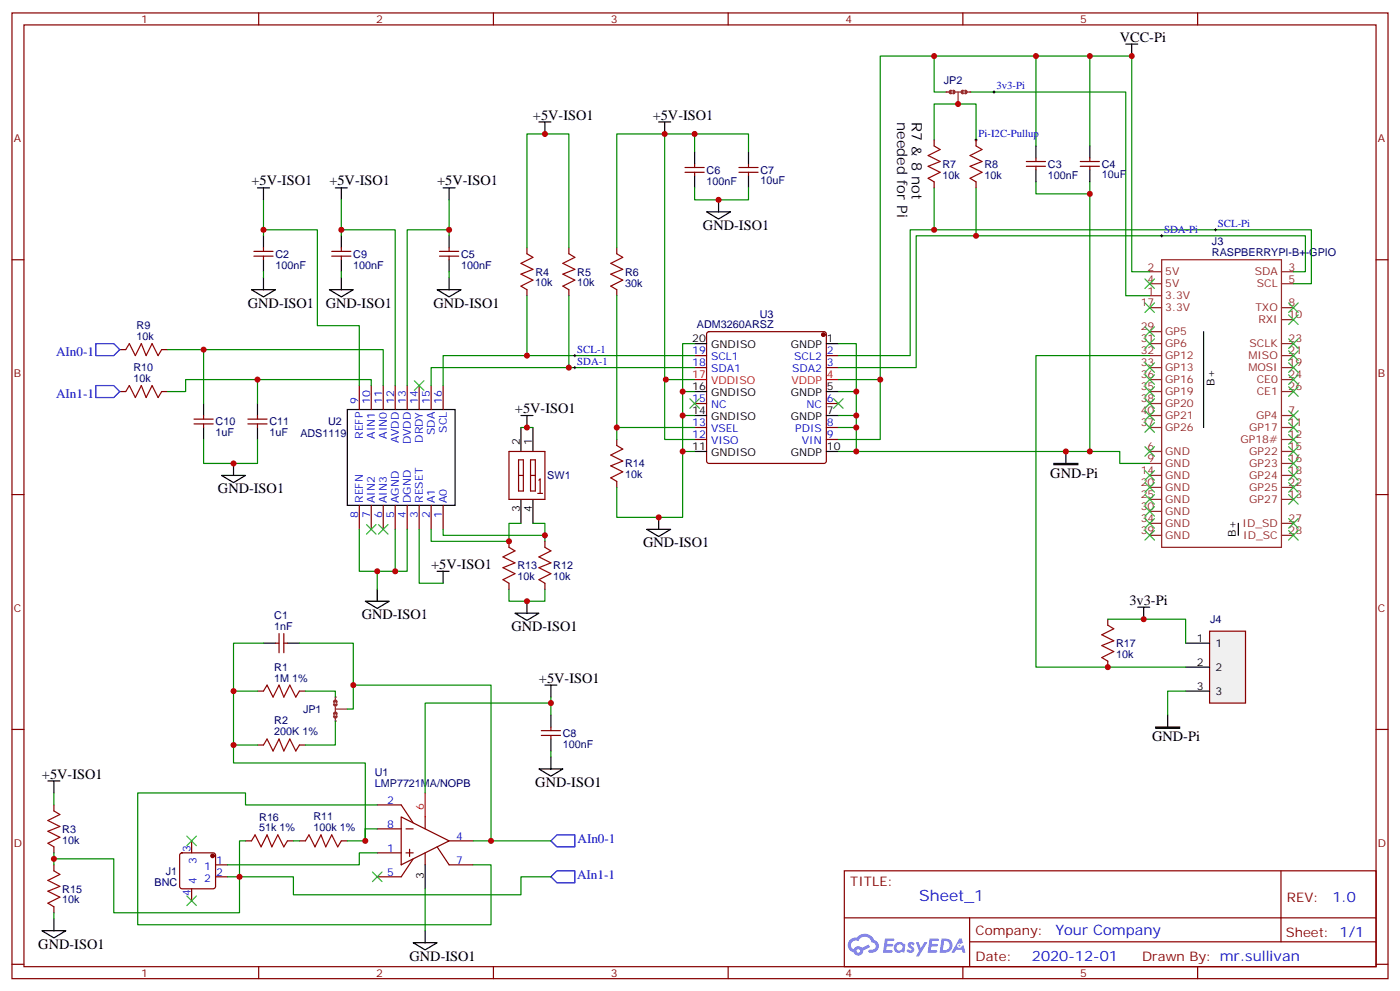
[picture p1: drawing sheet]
<svg xmlns="http://www.w3.org/2000/svg" width="412mm" height="292mm" viewBox="0 0 412 292" stroke-linecap="round" stroke-linejoin="round" font-family="sans-serif">
<g fill="none" stroke="#870000" stroke-width=".35">
<path d="M3.5 3.8h405.4v284.3h-405.4zM7.1 7.3h398.2v277.3h-398.2zM76.2 3.8v3.5M145.3 3.8v3.5M214.5 3.8v3.5M283.6 3.8v3.5M352.8 3.8v3.5M3.5 76.5h3.6M405.3 76.5h3.6M3.5 145.6h3.6M405.3 145.6h3.6M3.5 214.8h3.6"/>
<path d="M405.3 214.8h3.6M248.7 256.4h156.6v28.2h-156.6zM377.3 256.4v20.9M248.7 270.2h156.5M285.6 277.3h119.6M285.6 270.2v14.2M3.5 283.9h3.6M76.2 284.6v3.5M145.3 284.6v3.5M214.5 284.6v3.5M283.6 284.6v3.5M352.8 284.6v3.5"/>
<path d="M405.3 283.9h3.6"/>
</g>
<g fill="#5487ff">
<path d="M267.7 277.6a1.22 1.22 0 0 1 1.7 .2l-.4 .6a.47 .47 0 0 0-.3-.4 .47 .47 0 0 0-.5 .2l.1 .2a1.14 1.14 0 0 1 .8 1.8 1.14 1.14 0 0 1-1.9 0l-.2-.2 .5-.6 .7 .5a.29 .29 0 0 0 .3-.3 .29 .29 0 0 0-.2-.3 1.04 1.04 0 0 1-.6-1.7z"/>
<path d="M260.7 276.3h2.4l.3 .2-.2 .5-1.8 .1-.1 .8h1.5l.3 .4-.3 .4h-1.6l-.2 1.1h1.7l.2 .3-.2 .3-2.6 .1z"/>
<path d="M273.8 276.3h2.4l.3 .2-.1 .5-1.8 .1-.2 .8h1.6l.3 .4-.4 .4h-1.6l-.1 1.1h1.7l.2 .3-.2 .3-2.6 .1z"/>
<path d="M282.6 276.3h.7l.3 1.3-.6 .3a.69 .69 0 0 0-1 .3 .69 .69 0 0 0 .4 .9 .69 .69 0 0 0 .9-.6l.5-.2 .6 2.2h-.8l-.2-.9h-1.8l-.5 .9h-.8z"/>
<path d="M269.8 277.4h.8l.6 1.8 1.1-1.8h.9l-2.6 4.2h-.8l.9-1.5z"/>
<path d="M277.4 276.3l-.6 4.2h1.3a2.11 2.11 0 0 0 2.5-2.1 2.11 2.11 0 0 0-2.5-2.1zM278.1 277.1a1.39 1.39 0 0 1 1.7 1.4 1.39 1.39 0 0 1-1.8 1.3h-.3z"/>
<path d="M263.7 277.9a1.54 1.54 0 0 0-.1 2.2 1.54 1.54 0 0 0 2.2 .1l.6 .3 .3-2.3-.2-.3h-.4a1.49 1.49 0 0 0-2.4 0zM264 278.9a.94 .94 0 0 1 1.8 0 .94 .94 0 0 1-1.8 0z"/>
<path d="M250.4 276.7a2.18 2.18 0 0 0 1.1 3.7 1.44 1.44 0 0 0 1.6 .9 1.44 1.44 0 0 0 1.2-1.4l2-1.1-.5-.7-1.9 1a1.47 1.47 0 0 0-2.4 .4 1.39 1.39 0 0 1-.7-1.9 1.39 1.39 0 0 1 2-.5 2.12 2.12 0 0 1 2.2-1.3 2.12 2.12 0 0 1 1.9 1.7 1.14 1.14 0 0 1 1.1 1.4 1.14 1.14 0 0 1-1.7 .7 .43 .43 0 0 0-.5 .4 .43 .43 0 0 0 .4 .5 1.98 1.98 0 0 0 2.5-1.2 1.98 1.98 0 0 0-1.2-2.6 3.1 3.1 0 0 0-5.3-.6l-.9 .1zM252.3 280a.55 .55 0 0 1 1.1 0 .55 .55 0 0 1-1.1 0z"/>
<circle cx="282.6" cy="278.4" r=".26"/>
</g>
<g fill="none" stroke="#8c2424" stroke-width=".35">
<path d="M278.7 27.1h1.1M281.5 27.1h1.4M282.2 27.1v3.5M284.7 27.1h1.1M342.2 76.5h35.3v84.6h-35.3zM338.7 87.1h3.5M338.7 80h3.5M338.7 83.5h3.5M338.7 90.6h3.5M338.7 97.6h3.5M377.5 80h3.5M377.5 83.5h3.5"/>
<path d="M377.5 90.6h3.5M377.5 94.1h3.5M338.7 108.2h3.5M338.7 104.7h3.5M338.7 101.2h3.5M338.7 115.3h3.5M338.7 111.8h3.5M338.7 118.8h3.5M377.5 108.2h3.5M377.5 104.7h3.5M377.5 101.2h3.5M377.5 115.3h3.5"/>
<path d="M377.5 111.8h3.5M338.7 122.3h3.5M338.7 136.5h3.5M338.7 125.9h3.5M338.7 132.9h3.5M338.7 140h3.5M377.5 122.3h3.5M377.5 136.5h3.5M377.5 125.9h3.5M377.5 132.9h3.5M377.5 140h3.5M377.5 129.4h3.5"/>
<path d="M338.7 147h3.5M338.7 143.5h3.5M338.7 150.6h3.5M338.7 154.1h3.5M338.7 157.6h3.5M377.5 147h3.5M377.5 143.5h3.5M377.5 154.1h3.5M377.5 157.6h3.5"/>
</g>
<g fill="none" stroke="#000" stroke-width=".35">
<path d="M331.6 13h3.5M333.4 13v3.5M305.2 43v3.5M305.2 50v3.6M321 43v3.5M321 50v3.6M354.5 97.6v28.3M204.6 101.2h3.5M204.6 115.3h3.5M243.4 101.2h3.5M243.4 115.3h3.5M204.6 122.3h3.5"/>
<path d="M204.6 132.9h3.5M243.4 122.3h3.5M243.4 132.9h3.5M314 132.9v3.6M364.8 154.1v3.5"/>
</g>
<g fill="none" stroke="#870000" stroke-width=".35">
<path d="M302.3 47.6h5.7M302.3 49h5.7M305.2 46.5v1.1M305.2 49v1M318.2 47.6h5.6M318.2 49h5.6M321 46.5v1.1M321 49v1M208.4 97.9l.4-.3h33.9l.5 .3 .2 .5v37.3l-.2 .5-.5 .3h-33.9l-.5-.3-.2-.5v-37.3zM204.6 104.7h3.5M204.6 108.2h3.5M204.6 118.8h3.5"/>
<path d="M243.4 104.7h3.5M243.4 108.2h3.5M243.4 118.8h3.5M204.6 125.9h3.5M204.6 129.4h3.5M243.4 125.9h3.5M243.4 129.4h3.5"/>
</g>
<circle cx="242.5" cy="98.5" r=".53" fill="#870000" stroke="#870000" stroke-width=".35"/>
<path d="M204.6 111.8h3.5M243.4 111.8h3.5" fill="none" stroke="#f00" stroke-width=".35"/>
<g fill="none" stroke="#008700" stroke-width=".35">
<path d="M275.2 16.5v10.6h3.5M305.2 16.5v26.5M321 16.5v26.5M285.8 27.1h45.8v60h7.1M275.2 55.3v12.4M287.5 55.3v14.1M305.2 53.6v3.5h15.8M321 53.6v79.3h-7M338.7 80h-5.3v-63.5h-74.1v95.3h-12.4M381 80h3.5v-10.6h-114.6v38.8h-23M381 83.5h5.3v-15.8h-118.2v37h-21.2M246.9 101.2h5.3v31.7"/>
<path d="M246.9 115.3h5.3M259.3 111.8v17.6h-12.4M246.9 122.3h5.3M246.9 125.9h5.3"/>
</g>
<g fill="none" stroke="#3c3" stroke-width=".35">
<path d="M337.3 89.2l2.8 2.8M337.3 96.2l2.8 2.9M337.3 99.8l2.8 2.8M340.1 89.2l-2.8 2.8M340.1 96.2l-2.8 2.9M340.1 99.8l-2.8 2.8M379.6 99.8l2.8 2.8M379.6 92.7l2.8 2.8M379.6 89.2l2.8 2.8M382.4 99.8l-2.8 2.8M382.4 92.7l-2.8 2.8M382.4 89.2l-2.8 2.8"/>
<path d="M203.2 117.4l2.8 2.8M206 117.4l-2.8 2.8M245.5 117.4l2.9 2.8M248.4 117.4l-2.9 2.8M337.3 106.8l2.8 2.8M337.3 110.3l2.8 2.9M337.3 113.9l2.8 2.8M337.3 117.4l2.8 2.8M340.1 106.8l-2.8 2.8M340.1 110.3l-2.8 2.9M340.1 113.9l-2.8 2.8M340.1 117.4l-2.8 2.8"/>
<path d="M379.6 113.9l2.8 2.8M379.6 110.3l2.8 2.9M379.6 106.8l2.8 2.8M379.6 103.3l2.8 2.8M382.4 103.3l-2.8 2.8M382.4 106.8l-2.8 2.8M382.4 110.3l-2.8 2.9M382.4 113.9l-2.8 2.8M337.3 138.6l2.8 2.8M337.3 120.9l2.8 2.9M337.3 124.5l2.8 2.8M340.1 138.6l-2.8 2.8"/>
<path d="M340.1 120.9l-2.8 2.9M340.1 124.5l-2.8 2.8M379.6 138.6l2.8 2.8M379.6 135l2.8 2.9M379.6 131.5l2.8 2.8M379.6 128l2.8 2.8M379.6 124.5l2.8 2.8M379.6 120.9l2.8 2.9M382.4 138.6l-2.8 2.8M382.4 135l-2.8 2.9M382.4 131.5l-2.8 2.8M382.4 128l-2.8 2.8"/>
<path d="M382.4 124.5l-2.8 2.8M382.4 120.9l-2.8 2.9M337.3 142.1l2.8 2.8M337.3 145.6l2.8 2.8M337.3 149.2l2.8 2.8M337.3 152.7l2.8 2.8M337.3 156.2l2.8 2.8M340.1 142.1l-2.8 2.8M340.1 145.6l-2.8 2.8M340.1 149.2l-2.8 2.8M340.1 152.7l-2.8 2.8M340.1 156.2l-2.8 2.8"/>
<path d="M379.6 156.2l2.8 2.8M379.6 152.7l2.8 2.8M379.6 145.6l2.8 2.8M379.6 142.1l2.8 2.8M382.4 156.2l-2.8 2.8M382.4 152.7l-2.8 2.8M382.4 145.6l-2.8 2.8M382.4 142.1l-2.8 2.8"/>
</g>
<path d="M310.4 136.5h7.1v.3h-7.1z" fill="#000" stroke="#000" stroke-width=".35"/>
<path d="M292.5 27.1h.7M292.8 26.7v.7M287.2 41.2h.7M287.5 40.9v.7M341.8 69.4h.7M342.2 69.1v.7M357.7 67.7h.7M358.1 67.3v.7" fill="none" stroke="#000" stroke-width=".29"/>
<path d="M280.1 26.7l-.3 .4 .3 .3M280.8 26.7l.4 .4-.4 .3M283.6 26.7l-.3 .4 .3 .3M284.3 26.7l.4 .4-.4 .3" fill="none" stroke="#8c2424" stroke-width=".71"/>
<g fill="#8c2424">
<circle cx="285.7" cy="27.1" r=".18"/>
<circle cx="278.7" cy="27.1" r=".18"/>
</g>
<g fill="none" stroke="#008700" stroke-width=".35">
<path d="M195.8 39.4h-14.1v33.6M204.6 39.4v5.3M77.6 58.8v8.9h15.9v28.2h12.3v17.6M100.5 58.8v8.9M132.3 58.8v8.9M204.6 55.3v3.5h15.9v-3.5M220.5 44.7v-5.3h-24.7v72.4h8.8M275.2 41.2v-10.6h12.3v10.6M77.6 67.7v1.7M100.5 69.4v-1.7h15.9v45.8M132.3 69.4v-1.7h-12.4v45.8M155.2 73v-33.6h12.4v33.6"/>
<path d="M77.6 80v1.8M100.5 80v1.8M132.3 80v1.8M155.2 87.1v17.6M167.6 87.1v21.1M181.7 87.1v42.3M49.4 102.9h63.5v10.6M60 102.9v15.9M75.8 111.8v7M109.4 113.5v-1.7h-54.7v3.5h-5.3M196.1 111.8h-.3v17.6h8.8M204.6 115.3h-3.5v7"/>
<path d="M204.6 101.2h-3.5v14.1M204.6 104.7h-74.1v8.8M204.6 108.2h-77.6v5.3M60 129.4v7.1h15.8v-7.1M181.7 125.9h22.9M201.1 132.9v19.4h-19.4v-8.8M204.6 122.3h-3.5v10.6h3.5M246.9 132.9h67.1M105.8 155.9v12.3h5.3M116.4 155.9v12.3M119.9 155.9v12.3h-8.8v5.3M123.5 155.9v15.8h7"/>
<path d="M130.5 155.9v1.7h30v1.8M149.9 173.5v3.5h10.6v-3.5M68.8 219.4v5.2h38.8v23v-3.5M162.3 207h-37.1v26.5M162.3 205.2v5.3M15.9 233.5v3.5M111.1 237h-38.8v-3.5h-31.7v38.8h104v-17.7h-5.3M162.3 221.1v1.8M15.9 252.9h17.6v15.8h37.1v-10.5h-3.6M15.9 251.1v3.5M70.6 258.2h15.8v5.3h67.1v-5.3h8.8M111.1 251.1h-5.3v3.5h-38.8"/>
<path d="M139.3 247.6h23M15.9 268.7v1.8M125.2 261.7v12.3"/>
</g>
<g fill="none" stroke="#a10000" stroke-width=".35">
<path d="M275.2 43l1.7 1-3.5 1.8 3.5 1.8-3.5 1.4 3.5 1.7-3.5 1.8 1.8 1.1M287.5 43l1.8 1-3.5 1.8 3.5 1.8-3.5 1.4 3.5 1.7-3.5 1.8 1.7 1.1M155.2 74.7l1.8 1.1-3.5 1.7 3.5 1.8-3.5 1.4 3.5 1.8-3.5 1.7 1.7 1.1M167.6 74.7l1.7 1.1-3.5 1.7 3.5 1.8-3.5 1.4 3.5 1.8-3.5 1.7 1.8 1.1M181.7 74.7l1.7 1.1-3.5 1.7 3.5 1.8-3.5 1.4 3.5 1.8-3.5 1.7 1.8 1.1M37 102.9l1.1-1.7 1.8 3.5 1.7-3.5 1.4 3.5 1.8-3.5 1.8 3.5 1-1.8M37 115.3l1.1-1.8 1.8 3.6 1.7-3.6 1.4 3.6 1.8-3.6 1.8 3.6 1-1.8M181.7 131.2l1.7 1-3.5 1.8 3.5 1.7-3.5 1.5 3.5 1.7-3.5 1.8 1.8 1M149.9 161.1l1.8 1.1-3.5 1.8 3.5 1.7-3.5 1.4 3.5 1.8-3.5 1.8 1.7 1M160.5 161.1l1.8 1.1-3.6 1.8 3.6 1.7-3.6 1.4 3.6 1.8-3.6 1.8 1.8 1M77.6 203.5l1.1-1.8 1.7 3.5 1.8-3.5 1.4 3.5 1.8-3.5 1.7 3.5 1.1-1.7M77.6 219.4l1.1-1.8 1.7 3.5 1.8-3.5 1.4 3.5 1.8-3.5 1.7 3.5 1.1-1.7"/>
<path d="M15.9 238.8l1.7 1-3.5 1.8 3.5 1.7-3.5 1.5 3.5 1.7-3.5 1.8 1.8 1M15.9 256.4l1.7 1.1-3.5 1.7 3.5 1.8-3.5 1.4 3.5 1.8-3.5 1.7 1.8 1.1M74.1 247.6l1-1.8 1.8 3.5 1.8-3.5 1.4 3.5 1.7-3.5 1.8 3.5 1.1-1.7M90 247.6l1-1.8 1.8 3.5 1.7-3.5 1.5 3.5 1.7-3.5 1.8 3.5 1-1.7"/>
</g>
<g fill="none" stroke="#870000" stroke-width=".35">
<path d="M201.8 50.7h5.6M201.8 49.3h5.6M204.6 48.3v1M204.6 50.7v1.1M217.7 50.7h5.6M217.7 49.3h5.6M220.5 48.3v1M220.5 50.7v1.1M275.2 41.2v1.8M275.2 53.6v1.7M287.5 41.2v1.8M287.5 53.6v1.7"/>
<path d="M74.8 75.4h5.6M74.8 74h5.6M77.6 73v1M77.6 75.4v1.1M97.7 75.4h5.7M97.7 74h5.7M100.5 73v1M100.5 75.4v1.1M129.5 75.4h5.6M129.5 74h5.6M132.3 73v1M132.3 75.4v1.1"/>
<path d="M155.2 73v1.7M167.6 73v1.7M181.7 73v1.7M155.2 85.3v1.8M167.6 85.3v1.8M181.7 85.3v1.8M35.3 102.9h1.7M35.3 115.3h1.7M47.6 102.9h1.8M47.6 115.3h1.8M105.8 113.5v7.1M109.4 113.5v7.1"/>
<path d="M112.9 113.5v7.1M116.4 113.5v7.1M119.9 113.5v7.1M123.5 113.5v7.1M127 113.5v7.1M130.5 113.5v7.1M57.1 123.4h5.7M57.1 124.8h5.7M60 122.3v1.1M60 124.8v1.1M73 123.4h5.7M73 124.8h5.7"/>
<path d="M75.8 122.3v1.1M75.8 124.8v1.1M149.9 132.9h10.6v14.1h-10.6zM152.8 135.4h1.4v9.2h-1.4zM152.8 140h1.4M156.3 135.4h1.4v9.2h-1.4zM156.3 140h1.4M181.7 129.4v1.8M105.8 148.8v7.1M109.4 148.8v7.1M112.9 148.8v7.1M116.4 148.8v7.1"/>
<path d="M119.9 148.8v7.1M123.5 148.8v7.1M127 148.8v7.1M130.5 148.8v7.1M149.9 159.4v1.7M158.4 145.3h1.4M158.7 141.4l.4-.4v4.3M160.5 159.4v1.7M181.7 141.7v1.8M149.9 171.7v1.8M160.5 171.7v1.8M81.1 189.4h1.1"/>
<path d="M82.2 186.5v5.7M83.6 186.5v5.7M83.6 189.4h1.1M75.8 203.5h1.8M75.8 219.4h1.8M88.2 203.5h1.8M88.2 219.4h1.8M159.5 216.5h5.6M159.5 215.1h5.6M162.3 214.1v1M162.3 216.5v1.1M15.9 237v1.8"/>
<path d="M111.1 237h7.1l3.5 5.3M15.9 249.3v1.8M15.9 254.6v1.8M53.2 251.3l.4-.2h9.2l.5 .2 .2 .5v9.2l-.2 .5-.5 .2h-9.2l-.5-.2-.2-.5v-9.2zM56.4 247.6v3.5M63.5 254.6h3.5M63.5 258.2h3.5M72.3 247.6h1.8M84.7 247.6h1.7M88.2 247.6h1.8M100.5 247.6h1.8M111.1 244.1h7.1"/>
<path d="M111.1 251.1h7.1M118.2 240.5l14.1 7.1-14.1 7zM119.6 244.1h2.1M119.6 251.1h2.1M120.6 250v2.2M121.7 252.9l-3.5 5.3h-7.1M125.2 240.5v3.6M125.2 251.1v3.5M128.8 249.3l3.5 5.3h7M132.3 247.6h7M15.9 267v1.7M56.4 261.7v3.5"/>
</g>
<g fill="none" stroke="#3c3" stroke-width=".35">
<path d="M337.3 82.1l2.8 2.8M340.1 82.1l-2.8 2.8M122.1 112.1l2.8 2.8M124.9 112.1l-2.8 2.8M337.3 131.5l2.8 2.8M340.1 131.5l-2.8 2.8M107.9 154.4l2.9 2.9M110.8 154.4l-2.9 2.9M111.5 154.4l2.8 2.9M114.3 154.4l-2.8 2.9M55 246.2l2.9 2.8M57.9 246.2l-2.9 2.8"/>
<path d="M109.7 256.8l2.8 2.8M112.5 256.8l-2.8 2.8M55 263.8l2.9 2.8M57.9 263.8l-2.9 2.8"/>
</g>
<g fill="none" stroke="#000" stroke-width=".35">
<path d="M158.7 35.9h3.6M160.5 35.9v3.5M194 35.9h3.6M195.8 35.9v3.5M75.8 55.3h3.6M77.6 55.3v3.5M98.8 55.3h3.5M100.5 55.3v3.5M130.5 55.3h3.6M132.3 55.3v3.5M204.6 44.7v3.6M204.6 51.8v3.5"/>
<path d="M211.7 58.8v3.6M220.5 44.7v3.6M220.5 51.8v3.5M77.6 69.4v3.6M77.6 76.5v3.5M100.5 69.4v3.6M100.5 76.5v3.5M132.3 69.4v3.6M132.3 76.5v3.5M208.1 62.4h7.1l-3.5 2.1zM74.1 85.3h7l-3.5 2.1zM77.6 81.8v3.5"/>
<path d="M97 85.3h7.1l-3.6 2.1zM100.5 81.8v3.5M128.8 85.3h7l-3.5 2.1zM132.3 81.8v3.5M60 118.8v3.5M75.8 118.8v3.5M60 125.9v3.5M65.3 140h7l-3.5 2.1zM68.8 136.5v3.5M75.8 125.9v3.5M102.3 120.6h31.8v28.2h-31.8zM153.5 125.9v7"/>
<path d="M153.5 122.3h3.5M155.2 122.3v3.6M157 125.9v7M153.5 147v7.1M157 147v7.1M190.5 155.9h7.1l-3.6 2.1zM194 152.3v3.6M107.6 177h7.1l-3.6 2.1zM111.1 173.5v3.5M128.8 168.2h3.5M130.5 168.2v3.5M155.2 177v3.6"/>
<path d="M77.6 189.4h3.5M84.7 189.4h3.5M151.7 180.6h7l-3.5 2.1zM160.5 201.7h3.5M162.3 201.7v3.5M162.3 210.5v3.6M162.3 217.6v3.5M14.1 229.9h3.5M15.9 229.9v3.6M158.7 226.4h7.1l-3.5 2.1zM162.3 222.9v3.5M125.2 254.6v7.1"/>
<path d="M12.3 274h7.1l-3.5 2.2zM15.9 270.5v3.5M121.7 277.6h7.1l-3.6 2.1zM125.2 274v3.6"/>
</g>
<path d="M125.2 233.5v7" fill="none" stroke="#f00" stroke-width=".35"/>
<circle cx="62.6" cy="252" r=".53" fill="#870000" stroke="#870000" stroke-width=".35"/>
<path d="M28.2 101.2h5.3l1.8 1.7-1.8 1.8h-5.3zM28.2 113.5h5.3l1.8 1.8-1.8 1.8h-5.3zM162.3 247.6l1.7-1.8h5.3v3.5h-5.3zM164 256.4h5.3v3.5h-5.3l-1.7-1.7z" fill="none" stroke="#00f" stroke-width=".35"/>
<path d="M98.8 205.2v1.1M98.8 208.1v1.4M98.8 211.2v1.1M98.8 208.8h3.5" fill="none" stroke="#8c2424" stroke-width=".35"/>
<path d="M98.4 206.7l.4-.4 .3 .4M98.4 210.2l.4-.4 .3 .4M98.4 207.4l.4 .3 .3-.3M98.4 210.9l.4 .3 .3-.3" fill="none" stroke="#8c2424" stroke-width=".71"/>
<g fill="#8c2424">
<circle cx="98.8" cy="205.2" r=".18"/>
<circle cx="98.8" cy="212.3" r=".18"/>
</g>
<path d="M321 132.9h8.8v3.6h8.9M77.6 189.4h-8.8v14.1M88.2 189.4h15.9v19.4h-1.8M75.8 203.5h-7v15.9h7M90 203.5h8.8v1.7M98.8 212.3v7.1h-8.8M104.1 201.7h40.5v45.9M72.3 247.6h-1.7v10.6M86.4 247.6h1.8M102.3 247.6h5.3M107.6 244.1h3.5" fill="none" stroke="#008700" stroke-width=".35"/>
<path d="M169 104.7h.7M169 108.2h.7M169.3 104.4v.7M169.3 107.9v.7" fill="none" stroke="#000" stroke-width=".29"/>
<path d="M356.3 185.8h10.6v21.2h-10.6z" fill="#f0f0f0" stroke="#870000" stroke-width=".35"/>
<path d="M335.1 178.8h3.6M336.9 178.8v3.5M349.2 189.4h7.1M349.2 196.4h7.1M344 210.5v3.6M349.2 203.5h7.1" fill="none" stroke="#000" stroke-width=".35"/>
<path d="M326.3 184.1l1.8 1-3.5 1.8 3.5 1.8-3.5 1.4 3.5 1.7-3.5 1.8 1.7 1.1" fill="none" stroke="#a10000" stroke-width=".35"/>
<path d="M326.3 182.3v1.8M326.3 194.7v1.7" fill="none" stroke="#870000" stroke-width=".35"/>
<path d="M340.4 214.1h7.1v.3h-7.1z" fill="#000" stroke="#000" stroke-width=".35"/>
<path d="M338.7 104.7h-33.5v91.7h44M153.5 125.9h3.5M153.5 154.1h-3.6v5.3h-22.9v-3.5M157 154.1h3.5v3.5M326.3 182.3h22.9v7.1M349.2 203.5h-5.2v7" fill="none" stroke="#008700" stroke-width=".35"/>
<g fill="#c00">
<circle cx="287.5" cy="69.4" r=".88"/>
<circle cx="275.2" cy="67.7" r=".88"/>
<circle cx="275.2" cy="16.5" r=".88"/>
<circle cx="259.3" cy="111.8" r=".88"/>
<circle cx="321" cy="16.5" r=".88"/>
<circle cx="305.2" cy="16.5" r=".88"/>
<circle cx="321" cy="57.1" r=".88"/>
<circle cx="252.2" cy="125.9" r=".88"/>
<circle cx="252.2" cy="122.3" r=".88"/>
<circle cx="252.2" cy="115.3" r=".88"/>
<circle cx="333.4" cy="16.5" r=".88"/>
<circle cx="282.2" cy="30.6" r=".88"/>
<circle cx="252.2" cy="132.9" r=".88"/>
<circle cx="314" cy="132.9" r=".88"/>
<circle cx="201.1" cy="122.3" r=".88"/>
<circle cx="201.1" cy="115.3" r=".88"/>
<circle cx="204.6" cy="39.4" r=".88"/>
<circle cx="196.1" cy="111.8" r=".88"/>
<circle cx="195.8" cy="39.4" r=".88"/>
<circle cx="211.7" cy="58.8" r=".88"/>
<circle cx="181.7" cy="125.9" r=".88"/>
<circle cx="201.1" cy="132.9" r=".88"/>
<circle cx="155.2" cy="104.7" r=".88"/>
<circle cx="167.6" cy="108.2" r=".88"/>
<circle cx="160.5" cy="39.4" r=".88"/>
<circle cx="194" cy="152.3" r=".88"/>
<circle cx="116.4" cy="168.2" r=".88"/>
<circle cx="111.1" cy="168.2" r=".88"/>
<circle cx="100.5" cy="67.7" r=".88"/>
<circle cx="77.6" cy="67.7" r=".88"/>
<circle cx="132.3" cy="67.7" r=".88"/>
<circle cx="162.3" cy="207" r=".88"/>
<circle cx="15.9" cy="252.9" r=".88"/>
<circle cx="68.8" cy="136.5" r=".88"/>
<circle cx="60" cy="102.9" r=".88"/>
<circle cx="75.8" cy="111.8" r=".88"/>
<circle cx="70.6" cy="258.2" r=".88"/>
<circle cx="155.2" cy="177" r=".88"/>
<circle cx="144.6" cy="247.6" r=".88"/>
<circle cx="104.1" cy="201.7" r=".88"/>
<circle cx="68.8" cy="203.5" r=".88"/>
<circle cx="68.8" cy="219.4" r=".88"/>
<circle cx="321" cy="132.9" r=".88"/>
<circle cx="107.6" cy="247.6" r=".88"/>
<circle cx="326.3" cy="196.4" r=".88"/>
<circle cx="336.9" cy="182.3" r=".88"/>
<circle cx="155.2" cy="125.9" r=".88"/>
<circle cx="149.9" cy="159.4" r=".88"/>
<circle cx="160.5" cy="157.6" r=".88"/>
</g>
<text font-size="4.6" fill="#00f" x="270.8" y="265.4">Sheet_1</text>
<g font-size="4.2">
<text x="329.8" y="12.3">VCC-Pi</text>
<text x="157" y="35.2">+5V-ISO1</text>
<text x="192.3" y="35.2">+5V-ISO1</text>
<text x="264.3" y="36" transform="rotate(90 264.3 36)">needed for Pi</text>
<text x="268.6" y="36" transform="rotate(90 268.6 36)">R7 &amp; 8 not</text>
<text x="74.1" y="54.6">+5V-ISO1</text>
<text x="97" y="54.6">+5V-ISO1</text>
<text x="128.8" y="54.6">+5V-ISO1</text>
<text x="207.1" y="67.7">GND-ISO1</text>
<text x="73" y="90.6">GND-ISO1</text>
<text x="96" y="90.6">GND-ISO1</text>
<text x="127.7" y="90.6">GND-ISO1</text>
<text x="151.7" y="121.6">+5V-ISO1</text>
<text x="309.4" y="140.7">GND-Pi</text>
<text x="64.2" y="145.3">GND-ISO1</text>
<text x="189.4" y="161.1">GND-ISO1</text>
<text x="127" y="167.5">+5V-ISO1</text>
<text x="332.7" y="178.1">3v3-Pi</text>
<text x="106.5" y="182.3">GND-ISO1</text>
<text x="150.6" y="185.8">GND-ISO1</text>
<text x="158.7" y="201">+5V-ISO1</text>
<text x="339.4" y="218.3">GND-Pi</text>
<text x="12.3" y="229.2">+5V-ISO1</text>
<text x="157.7" y="231.7">GND-ISO1</text>
<text x="11.3" y="279.3">GND-ISO1</text>
<text x="120.6" y="282.9">GND-ISO1</text>
</g>
<g font-size="4.2" fill="#00f">
<text x="392.5" y="265.7">1.0</text>
<text x="310.9" y="275.2">Your Company</text>
<text x="304" y="283">2020-12-01</text>
</g>
<g font-size="3.9" fill="#00f">
<text x="16.5" y="104.7">AIn0-1</text>
<text x="16.5" y="117.1">AIn1-1</text>
<text x="170.1" y="248.3">AIn0-1</text>
<text x="170" y="258.9">AIn1-1</text>
</g>
<g font-size="3.9" fill="#800">
<text x="250.5" y="261">TITLE:</text>
<text x="379.1" y="265.7">REV:</text>
<text x="287.4" y="275.2">Company:</text>
<text x="378.7" y="275.8">Sheet: 1/1</text>
<text x="287.4" y="282.9">Date:</text>
<text x="336.4" y="282.9">Drawn By: mr.sullivan</text>
</g>
<g font-size="3.2" fill="#800">
<text x="41.6" y="6.8">1</text>
<text x="110.8" y="6.8">2</text>
<text x="179.9" y="6.8">3</text>
<text x="249.1" y="6.8">4</text>
<text x="318.2" y="6.8">5</text>
<text x="4.1" y="41.9">A</text>
<text x="405.9" y="41.9">A</text>
<text x="4.1" y="111.1">B</text>
<text x="405.9" y="111.1">B</text>
<text x="4.1" y="180.2">C</text>
<text x="405.9" y="180.2">C</text>
<text x="4.1" y="249.3">D</text>
<text x="405.9" y="249.3">D</text>
<text x="41.6" y="287.6">1</text>
<text x="110.8" y="287.6">2</text>
<text x="179.9" y="287.6">3</text>
<text x="249.1" y="287.6">4</text>
<text x="318.2" y="287.6">5</text>
</g>
<g font-size="3.2" fill="#000080">
<text x="278" y="24.7">JP2</text>
<text x="208.1" y="51.2">C6</text>
<text x="224" y="51.2">C7</text>
<text x="277.6" y="52.6">10k</text>
<text x="277.6" y="49.4">R7</text>
<text x="290" y="52.6">10k</text>
<text x="290" y="49.4">R8</text>
<text x="308.7" y="52.6">100nF</text>
<text x="308.7" y="49.4">C3</text>
<text x="324.6" y="52.6">10uF</text>
<text x="324.6" y="49.4">C4</text>
<text x="208.1" y="54.4">100nF</text>
<text x="224" y="54.3">10uF</text>
<text x="81.1" y="75.9">C2</text>
<text x="104.1" y="75.9">C9</text>
<text x="135.8" y="75.9">C5</text>
<text x="357" y="75.4">RASPBERRYPI-B+-GPIO</text>
<text x="357" y="72.2">J3</text>
<text x="81.1" y="79.1">100nF</text>
<text x="104.1" y="79.1">100nF</text>
<text x="135.8" y="79.1">100nF</text>
<text x="157.7" y="81.2">R4</text>
<text x="170" y="81.2">R5</text>
<text x="184.1" y="81.1">R6</text>
<text x="157.7" y="84.3">10k</text>
<text x="170" y="84.3">10k</text>
<text x="184.1" y="84.4">30k</text>
<text x="223.8" y="93.5">U3</text>
<text x="40.2" y="100.1">10k</text>
<text x="40.2" y="96.9">R9</text>
<text x="205.3" y="96.6">ADM3260ARSZ</text>
<text x="39.3" y="112.5">10k</text>
<text x="39.3" y="109.3">R10</text>
<text x="63.5" y="125.3">C10</text>
<text x="79.4" y="125.3">C11</text>
<text x="96.7" y="125.3">U2</text>
<text x="63.5" y="128.4">1uF</text>
<text x="79.4" y="128.4">1uF</text>
<text x="88.5" y="128.8">ADS1119</text>
<text x="184.1" y="137.6">R14</text>
<text x="161.2" y="141.2">SW1</text>
<text x="184.1" y="140.8">10k</text>
<text x="152.4" y="167.6">R13</text>
<text x="163" y="167.6">R12</text>
<text x="152.4" y="170.8">10k</text>
<text x="163" y="170.8">10k</text>
<text x="80.8" y="185.5">1nF</text>
<text x="80.8" y="182.3">C1</text>
<text x="356.5" y="183.5">J4</text>
<text x="328.8" y="190.5">R17</text>
<text x="80.8" y="197.4">R1</text>
<text x="328.8" y="193.7">10k</text>
<text x="80.8" y="200.7">1M 1%</text>
<text x="89.3" y="209.9">JP1</text>
<text x="80.8" y="213.3">R2</text>
<text x="80.8" y="216.5">200K 1%</text>
<text x="165.8" y="220.2">100nF</text>
<text x="165.8" y="217">C8</text>
<text x="110.4" y="231.7">LMP7721MA/NOPB</text>
<text x="110.4" y="228.5">U1</text>
<text x="18.3" y="245.2">R3</text>
<text x="76.4" y="244.8">51k 1%</text>
<text x="76.4" y="241.6">R16</text>
<text x="92.4" y="244.8">100k 1%</text>
<text x="92.4" y="241.6">R11</text>
<text x="18.3" y="248.4">10k</text>
<text x="48.9" y="257.5">J1</text>
<text x="18.3" y="262.9">R15</text>
<text x="45.5" y="260.8">BNC</text>
<text x="18.3" y="266">10k</text>
</g>
<g font-size="3.2" fill="#00f">
<text x="293.5" y="26.2">3v3-Pi</text>
<text x="288.2" y="40.3">Pi-I2C-Pullup</text>
<text x="342.9" y="68.5">SDA-Pi</text>
<text x="358.8" y="66.8">SCL-Pi</text>
<text x="170" y="103.8">SCL-1</text>
<text x="170" y="107.4">SDA-1</text>
<text x="203.9" y="107.9">18</text>
<text x="203.9" y="104.4">19</text>
<text x="209.4" y="106.1">SCL1</text>
<text x="233.9" y="106.1">SCL2</text>
<text x="243.6" y="104.4">2</text>
<text x="243.6" y="107.9">3</text>
<text x="209.4" y="109.6">SDA1</text>
<text x="233.3" y="109.6">SDA2</text>
<text x="105.5" y="118.8" transform="rotate(-90 105.5 118.8)">9</text>
<text x="109" y="118.8" transform="rotate(-90 109 118.8)">10</text>
<text x="112.5" y="118.8" transform="rotate(-90 112.5 118.8)">11</text>
<text x="116.1" y="118.8" transform="rotate(-90 116.1 118.8)">12</text>
<text x="119.6" y="118.8" transform="rotate(-90 119.6 118.8)">13</text>
<text x="123.1" y="118.8" transform="rotate(-90 123.1 118.8)">14</text>
<text x="126.6" y="118.8" transform="rotate(-90 126.6 118.8)">15</text>
<text x="130.2" y="118.8" transform="rotate(-90 130.2 118.8)">16</text>
<text x="203.9" y="118.5">15</text>
<text x="243.6" y="118.5">6</text>
<text x="203.9" y="125.5">13</text>
<text x="209.4" y="120.2">NC</text>
<text x="237.5" y="120.2">NC</text>
<text x="243.6" y="125.5">8</text>
<text x="106.9" y="129.2" transform="rotate(-90 106.9 129.2)">REFP</text>
<text x="110.4" y="129.2" transform="rotate(-90 110.4 129.2)">AIN1</text>
<text x="113.9" y="129.2" transform="rotate(-90 113.9 129.2)">AIN0</text>
<text x="117.5" y="130.5" transform="rotate(-90 117.5 130.5)">AVDD</text>
<text x="121" y="130.8" transform="rotate(-90 121 130.8)">DVDD</text>
<text x="124.5" y="130.3" transform="rotate(-90 124.5 130.3)">DRDY</text>
<text x="128.1" y="128.1" transform="rotate(-90 128.1 128.1)">SDA</text>
<text x="131.6" y="127.4" transform="rotate(-90 131.6 127.4)">SCL</text>
<text x="203.9" y="129">12</text>
<text x="209.4" y="130.8">VISO</text>
<text x="209.4" y="127.3">VSEL</text>
<text x="234.3" y="127.3">PDIS</text>
<text x="236.2" y="130.8">VIN</text>
<text x="243.6" y="129">9</text>
<text x="106.9" y="148.1" transform="rotate(-90 106.9 148.1)">REFN</text>
<text x="110.4" y="148.1" transform="rotate(-90 110.4 148.1)">AIN2</text>
<text x="113.9" y="148.1" transform="rotate(-90 113.9 148.1)">AIN3</text>
<text x="117.5" y="148.1" transform="rotate(-90 117.5 148.1)">AGND</text>
<text x="121" y="148.1" transform="rotate(-90 121 148.1)">DGND</text>
<text x="124.5" y="148.1" transform="rotate(-90 124.5 148.1)">RESET</text>
<text x="128.1" y="148.1" transform="rotate(-90 128.1 148.1)">A1</text>
<text x="131.6" y="148.1" transform="rotate(-90 131.6 148.1)">A0</text>
<text x="105.5" y="152.6" transform="rotate(-90 105.5 152.6)">8</text>
<text x="109" y="152.6" transform="rotate(-90 109 152.6)">7</text>
<text x="112.5" y="152.6" transform="rotate(-90 112.5 152.6)">6</text>
<text x="116.1" y="152.6" transform="rotate(-90 116.1 152.6)">5</text>
<text x="119.6" y="152.6" transform="rotate(-90 119.6 152.6)">4</text>
<text x="123.1" y="152.6" transform="rotate(-90 123.1 152.6)">3</text>
<text x="126.6" y="152.6" transform="rotate(-90 126.6 152.6)">2</text>
<text x="130.2" y="152.6" transform="rotate(-90 130.2 152.6)">1</text>
<text x="114" y="236.6">2</text>
<text x="114" y="243.7">8</text>
<text x="56.1" y="250.9" transform="rotate(-90 56.1 250.9)">3</text>
<text x="114" y="250.8">1</text>
<text x="134.4" y="247.2">4</text>
<text x="57.9" y="254.4" transform="rotate(-90 57.9 254.4)">3</text>
<text x="60.2" y="256">1</text>
<text x="63.7" y="254.3">1</text>
<text x="63.7" y="257.8">2</text>
<text x="114" y="257.8">5</text>
<text x="134.4" y="254.3">7</text>
<text x="56.1" y="263.9" transform="rotate(-90 56.1 263.9)">4</text>
<text x="57.9" y="260.4" transform="rotate(-90 57.9 260.4)">4</text>
<text x="60.2" y="259.6">2</text>
</g>
<g font-size="3.2" fill="#8d2323">
<text x="338.1" y="83.2">4</text>
<text x="338.1" y="79.7">2</text>
<text x="343.3" y="81.1">5V</text>
<text x="369.6" y="81.1">SDA</text>
<text x="379.6" y="79.7">3</text>
<text x="379.6" y="83.2">5</text>
<text x="338.1" y="86.7">1</text>
<text x="343.3" y="88.1">3.3V</text>
<text x="343.3" y="84.6">5V</text>
<text x="370.3" y="84.6">SCL</text>
<text x="336" y="90.2">17</text>
<text x="343.3" y="91.7">3.3V</text>
<text x="369.8" y="91.7">TXO</text>
<text x="370.7" y="95.2">RXI</text>
<text x="379.6" y="93.8">10</text>
<text x="379.6" y="90.2">8</text>
<text x="336" y="97.3">29</text>
<text x="336" y="100.8">31</text>
<text x="343.3" y="98.7">GP5</text>
<text x="379.6" y="100.8">23</text>
<text x="336" y="104.4">32</text>
<text x="336" y="107.9">33</text>
<text x="343.3" y="102.2">GP6</text>
<text x="343.3" y="105.8">GP12</text>
<text x="367.7" y="105.8">MISO</text>
<text x="368.1" y="102.2">SCLK</text>
<text x="379.6" y="107.9">19</text>
<text x="379.6" y="104.4">21</text>
<text x="336" y="111.4">36</text>
<text x="343.3" y="109.3">GP13</text>
<text x="343.3" y="112.8">GP16</text>
<text x="367.7" y="109.3">MOSI</text>
<text x="370.2" y="112.8">CE0</text>
<text x="379.6" y="111.4">24</text>
<text x="336" y="114.9">35</text>
<text x="336" y="118.5">38</text>
<text x="343.3" y="116.3">GP19</text>
<text x="343.3" y="119.9">GP20</text>
<text x="370.2" y="116.3">CE1</text>
<text x="379.6" y="114.9">26</text>
<text x="336" y="125.5">37</text>
<text x="336" y="122">40</text>
<text x="343.3" y="123.4">GP21</text>
<text x="370" y="123.4">GP4</text>
<text x="379.6" y="122">7</text>
<text x="379.6" y="125.5">11</text>
<text x="343.3" y="126.9">GP26</text>
<text x="365.4" y="130.5">GP18#</text>
<text x="368" y="126.9">GP17</text>
<text x="379.6" y="129">12</text>
<text x="338.1" y="136.1">9</text>
<text x="338.1" y="132.6">6</text>
<text x="343.3" y="137.5">GND</text>
<text x="343.3" y="134">GND</text>
<text x="368" y="134">GP22</text>
<text x="368" y="137.5">GP23</text>
<text x="379.6" y="132.6">15</text>
<text x="379.6" y="136.1">16</text>
<text x="336" y="143.2">20</text>
<text x="336" y="139.6">14</text>
<text x="343.3" y="141">GND</text>
<text x="368" y="141">GP24</text>
<text x="379.6" y="143.2">22</text>
<text x="379.6" y="139.6">18</text>
<text x="336" y="146.7">25</text>
<text x="343.3" y="148.1">GND</text>
<text x="343.3" y="144.6">GND</text>
<text x="368" y="148.1">GP27</text>
<text x="368" y="144.6">GP25</text>
<text x="379.6" y="146.7">13</text>
<text x="336" y="150.2">30</text>
<text x="336" y="153.7">34</text>
<text x="343.3" y="151.6">GND</text>
<text x="343.3" y="155.2">GND</text>
<text x="366" y="155.2">ID_SD</text>
<text x="379.6" y="153.7">27</text>
<text x="336" y="157.3">39</text>
<text x="343.3" y="158.7">GND</text>
<text x="366.2" y="158.7">ID_SC</text>
<text x="379.6" y="157.3">28</text>
</g>
<g font-size="3.2">
<text x="203.9" y="100.8">20</text>
<text x="243.6" y="100.8">1</text>
<text x="209.4" y="102.6">GNDISO</text>
<text x="232.9" y="102.6">GNDP</text>
<text x="357.7" y="113.5" transform="rotate(-90 357.7 113.5)">B+</text>
<text x="203.9" y="114.9">16</text>
<text x="209.4" y="116.7">GNDISO</text>
<text x="232.9" y="116.7">GNDP</text>
<text x="243.6" y="114.9">5</text>
<text x="203.9" y="122">14</text>
<text x="209.4" y="123.8">GNDISO</text>
<text x="232.9" y="123.8">GNDP</text>
<text x="243.6" y="122">7</text>
<text x="153.1" y="131.2" transform="rotate(-90 153.1 131.2)">2</text>
<text x="156.6" y="131.2" transform="rotate(-90 156.6 131.2)">1</text>
<text x="203.9" y="132.6">11</text>
<text x="209.4" y="134.3">GNDISO</text>
<text x="232.9" y="134.3">GNDP</text>
<text x="243.6" y="132.6">10</text>
<text x="153.1" y="150.8" transform="rotate(-90 153.1 150.8)">3</text>
<text x="156.6" y="150.8" transform="rotate(-90 156.6 150.8)">4</text>
<text x="364.1" y="158" transform="rotate(-90 364.1 158)">B+</text>
<text x="352.5" y="189">1</text>
<text x="358.1" y="190.4">1</text>
<text x="352.5" y="196.1">2</text>
<text x="358.1" y="197.5">2</text>
<text x="352.5" y="203.1">3</text>
<text x="358.1" y="204.5">3</text>
<text x="124.9" y="258.8" transform="rotate(-90 124.9 258.8)">3</text>
</g>
<g font-size="3.2" fill="#f00">
<text x="203.9" y="111.4">17</text>
<text x="209.4" y="113.2">VDDISO</text>
<text x="233.1" y="113.2">VDDP</text>
<text x="243.6" y="111.4">4</text>
<text x="124.9" y="238.4" transform="rotate(-90 124.9 238.4)">6</text>
</g>
</svg>
